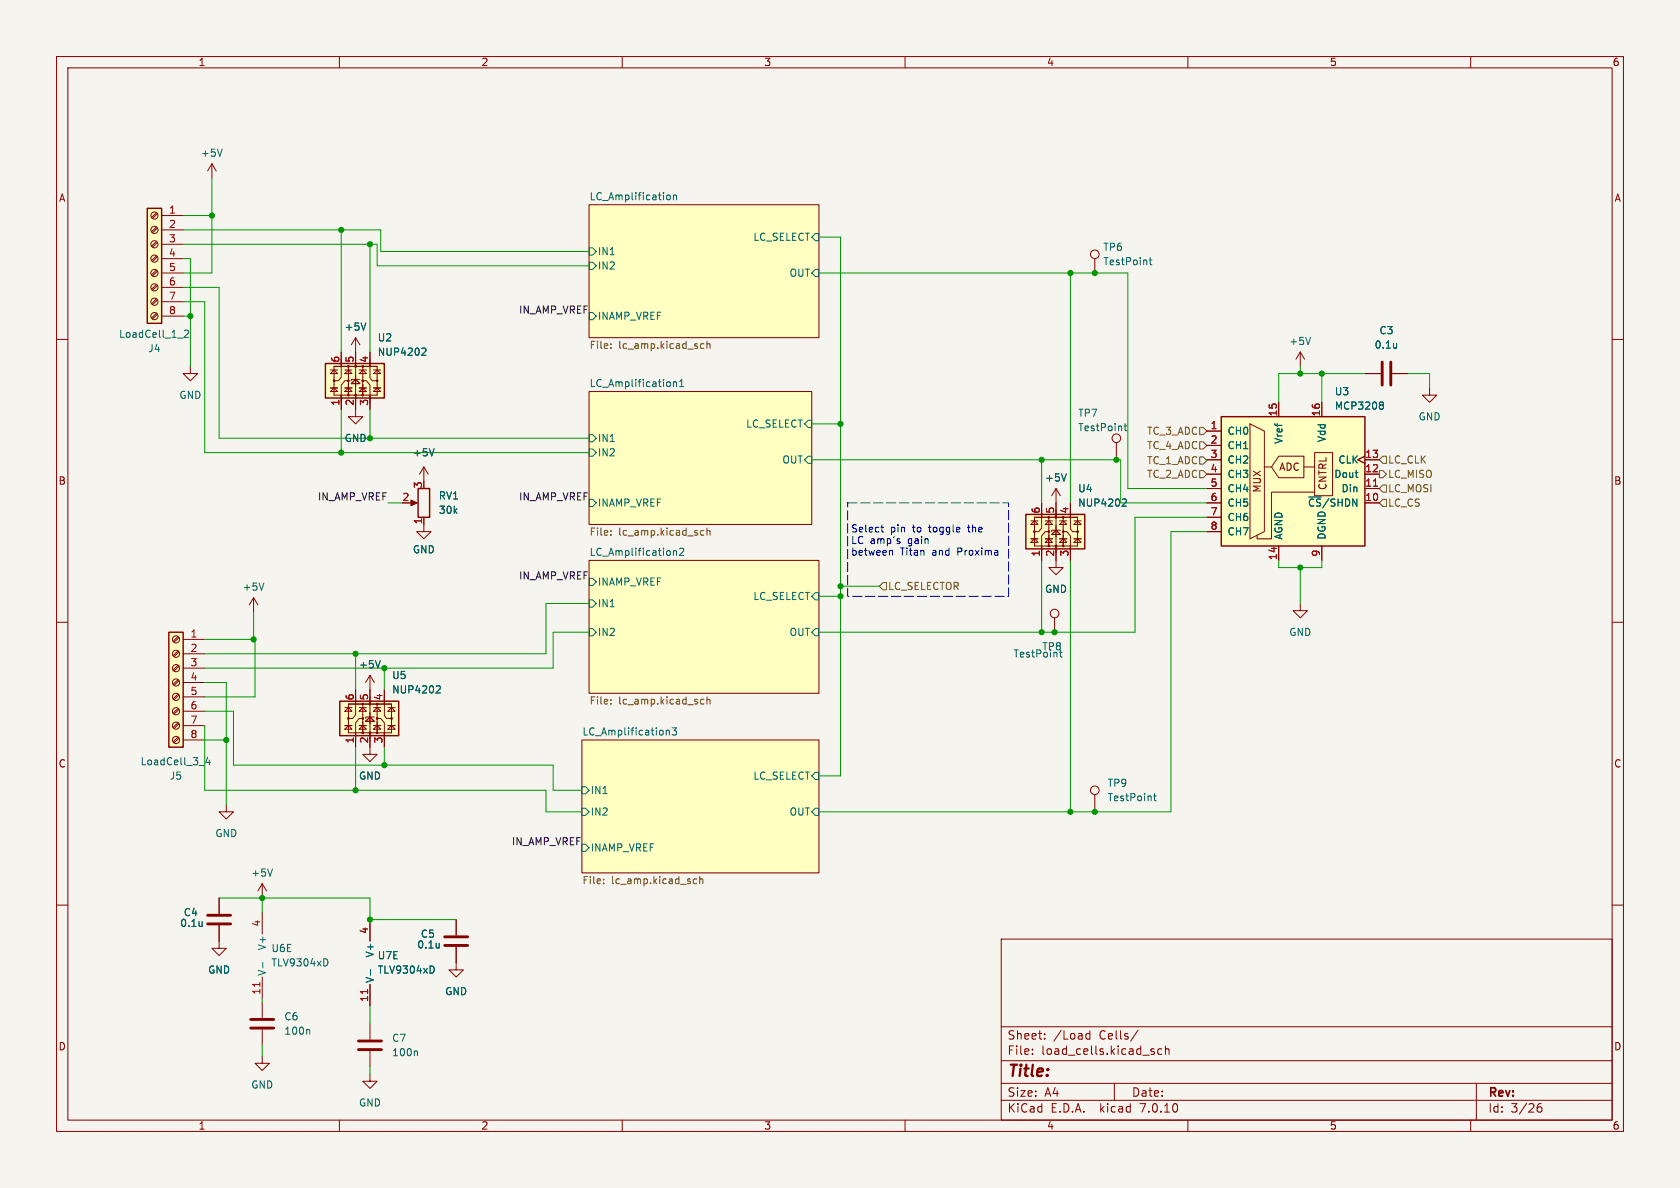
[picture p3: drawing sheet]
<svg xmlns="http://www.w3.org/2000/svg" width="297mm" height="210mm" viewBox="0 0 297 210" stroke-linecap="round" stroke-linejoin="round" font-family="sans-serif">
<path d="M0 0h297v210h-297z" fill="#f5f4ef" stroke="#f5f4ef" stroke-width=".18"/>
<g fill="none" stroke="#840000" stroke-width=".18">
<path d="M10 10h277v190h-277zM12 12h273v186h-273zM60 10v2M110 10v2M160 10v2M210 10v2M260 10v2M27.7 37.6l-.9 .8M27.8 37.8l-.8 .8M28.6 38.1h3.8M37.5 29l-.8 1.2M37.5 29v2.5"/>
<path d="M37.5 29l.7 1.2M104.1 36.2h40.7v23.5h-40.7zM10 60h2M27.7 55.4l-.9 .8M27.7 52.8l-.9 .9M27.7 50.3l-.9 .8M27.7 47.8l-.9 .8M27.7 45.2l-.9 .9M27.7 42.7l-.9 .8M27.7 40.1l-.9 .9M27.8 55.5l-.8 .9M27.8 53l-.8 .8"/>
<path d="M27.8 50.5l-.8 .8M27.8 47.9l-.8 .9M27.8 45.4l-.8 .8M27.8 42.8l-.8 .9M27.8 40.3l-.8 .8M28.6 40.6h3.8M28.6 43.2h3.8M28.6 45.7h3.8M28.6 48.3h3.8M28.6 50.8h3.8M28.6 53.3h3.8M28.6 55.9h3.8"/>
<path d="M62.9 59.7v14h1.2l-1.2 1.2-1.3-1.2h1.3M62.9 59.7l-.8 1.3M62.9 59.7l.7 1.3M193.5 45.7v2.6M285 60h2M33.7 64.8v1.2h1.2l-1.2 1.3-1.3-1.3h1.3M58.4 68.6h1.3M58.4 65.4h1.3M59.1 68.6l.6 .6h-1.3zM59.1 65.4l.6 .6h-1.3zM59.1 64.8h7.6v5.1h-7.6zM60.3 63.5v3.2l-.5 .6h-.9"/>
<path d="M60.3 62.2v2.6M60.3 69.9v2.5M61 68.6h1.2M61 65.4h1.2M61.6 67.3h-.6l-.7 .8v3M61.6 68.6l.6 .6h-1.2zM61.6 65.4l.6 .6h-1.2zM61.6 64.8v5.1M62.9 67.1l.7 .7h-1.5zM63.5 68.6h1.3M63.5 65.4h1.3M63.6 67.1h-1.5v.2"/>
<path d="M64 67.3h.8l.6 .8v3M64.1 68.6l.7 .6h-1.3zM64.1 65.4l.7 .6h-1.3zM64.1 64.8v5.1M65.4 63.5v3.3l.4 .5h.9M65.4 62.2v2.6M65.4 69.9v2.5M66 68.6h1.3M66 65.4h1.3M66.7 68.6l.6 .6h-1.3zM66.7 65.4l.6 .6h-1.3zM104.1 69.2h39.4v23.5h-39.4z"/>
<path d="M197.4 78.2v2.6M213.4 76.2h2.5M213.4 78.7h2.5M221 74.9l2.5 1.3v17.8l-2.5 1.3zM226.1 71.1v2.6M229.9 62.2l-.8 1.3M229.9 62.2v2.6M229.9 62.2l.7 1.3M233.7 71.1v2.6M241.3 66h2.8M246.1 66h2.8M252.7 68.6v1.3h1.3l-1.3 1.2-1.2-1.2h1.2"/>
<path d="M72.4 88.9h1M74.9 91.4v2.6h-1.2l1.2 1.3 1.3-1.3h-1.3M74.9 82.6l-.7 1.2M74.9 82.6v2.5M74.9 82.6l.8 1.2M104.1 99.1h40.7v23.5h-40.7zM182.2 95.3h1.3M182.2 92.1h1.3M182.9 95.3l.6 .6h-1.3zM182.9 92.1l.6 .6h-1.3zM182.9 91.4h7.6v5.1h-7.6zM184.1 90.2v3.1l-.5 .7h-.8"/>
<path d="M184.1 88.9v2.5M184.1 96.5v2.6M184.8 95.3h1.3M184.8 92.1h1.3M185.4 94h-.6l-.7 .7v3.1M185.4 95.3l.7 .6h-1.3zM185.4 92.1l.7 .6h-1.3zM185.4 91.4v5.1M186.7 93.7l.8 .8h-1.6zM186.7 86.4v13.9h1.3l-1.3 1.3-1.3-1.3h1.3M186.7 86.4l-.8 1.2M186.7 86.4l.8 1.2"/>
<path d="M187.3 95.3h1.3M187.3 92.1h1.3M187.5 93.7h-1.6v.3M187.8 94h.8l.6 .7v3.1M188 95.3l.6 .6h-1.3zM188 92.1l.6 .6h-1.3zM188 91.4v5.1M189.2 90.2v3.3l.4 .5h.9M189.2 88.9v2.5M189.2 96.5v2.6M189.9 95.3h1.2M189.9 92.1h1.2"/>
<path d="M190.5 95.3l.6 .6h-1.2zM190.5 92.1l.6 .6h-1.2zM213.4 88.9h2.5M213.4 86.4h2.5M213.4 83.8h2.5M213.4 81.3h2.5M213.4 91.4h2.5M213.4 94h2.5M223.5 82.6h1.3M226.1 80.6h4.4v3.9h-4.4l-1.3-1.9zM226.1 96.5v2.6M230.5 82.6h1.9"/>
<path d="M232.4 80h3.2v7.6h-3.2zM232.4 87h-7.6v8.3h-2.6v-.7M233.7 96.5v2.6M241.3 80.6l-1.3 .7 1.3 .6M241.3 88.9h2.5M241.3 86.4h2.5M241.3 83.8h2.5M241.3 81.3h2.5M10 110h2M31.5 117.6l-.9 .8M31.5 115.1l-.9 .8M31.5 112.5l-.9 .9"/>
<path d="M31.6 117.8l-.8 .8M31.6 115.2l-.8 .9M31.6 112.7l-.8 .8M32.4 113h3.8M32.4 115.6h3.8M32.4 118.1h3.8M44.8 105.7l-.7 1.2M44.8 105.7v2.5M44.8 105.7l.8 1.2M65.4 119.4v14h1.3l-1.3 1.2-1.3-1.2h1.3M65.4 119.4l-.8 1.3M65.4 119.4l.8 1.3"/>
<path d="M186.4 109.2v2.6M229.9 106.7v1.3h1.2l-1.2 1.2-1.3-1.2h1.3M285 110h2M31.5 130.3l-.9 .8M31.5 127.8l-.9 .8M31.5 125.2l-.9 .9M31.5 122.7l-.9 .8M31.5 120.1l-.9 .9M31.6 130.5l-.8 .8M31.6 127.9l-.8 .9M31.6 125.4l-.8 .8M31.6 122.9l-.8 .8"/>
<path d="M31.6 120.3l-.8 .9M32.4 128.3h3.8M32.4 120.7h3.8M32.4 123.2h3.8M32.4 125.7h3.8M32.4 130.8h3.8M61 128.3h1.2M61 125.1h1.2M61.6 128.3l.6 .6h-1.2zM61.6 125.1l.6 .6h-1.2zM61.6 124.5h7.6v5h-7.6zM62.9 123.2v3.2l-.5 .6h-.9"/>
<path d="M62.9 121.9v2.6M62.9 129.5v2.6M63.5 128.3h1.3M63.5 125.1h1.3M64.1 127h-.6l-.6 .8v3M64.1 128.3l.7 .6h-1.3zM64.1 125.1l.7 .6h-1.3zM64.1 124.5v5M65.4 126.7l.8 .8h-1.6zM66 128.3h1.3M66 125.1h1.3M66.2 126.7h-1.6v.3"/>
<path d="M66.5 127h.8l.6 .8v3M66.7 128.3l.6 .6h-1.3zM66.7 125.1l.6 .6h-1.3zM66.7 124.5v5M67.9 123.2v3.3l.4 .5h.9M67.9 121.9v2.6M67.9 129.5v2.6M68.6 125.7l.6-.6 .6 .6zM68.6 128.3h1.2M68.6 125.1h1.2M69.2 128.3l.6 .6h-1.2zM102.9 130.8h41.9v23.5h-41.9z"/>
<path d="M10 160h2M38.7 158.8v2.7M40 142.2v1.3h1.3l-1.3 1.3-1.3-1.3h1.3M46.4 156.2v2.6M46.4 156.2l-.8 1.3M46.4 156.2l.7 1.3M193.5 140.5v2.5M285 160h2M38.7 163.6v4h1.3l-1.3 1.3-1.2-1.3h1.2M46.4 161.3v3.8M46.4 172.7v3.8M46.4 177.2v2.8"/>
<path d="M65.4 162.6v3.8M65.4 174v3.8M80.6 167.4v4.1h1.3l-1.3 1.2-1.2-1.2h1.2M80.6 162.6v2.8M177 166h108v32h-108zM46.4 186.7v1.3h1.2l-1.2 1.2-1.3-1.2h1.3M46.4 182v2.8M60 198v2M65.4 189.9v1.2h1.3l-1.3 1.3-1.3-1.3h1.3M65.4 181v2.8M65.4 185.8v2.8M110 198v2"/>
<path d="M160 198v2M177 194.5h108M177 191.5h108M177 187.5h108M177 181.5h108M182.5 186.3v.1M182.5 185.5v.1M184.7 183.6v.1M184.7 182.8v.1M192 183.6l.2 .1 .5-.1M192.7 182.2v1.5M192.7 182.8l-.5-.1-.2 .1"/>
<path d="M197 191.5v3M201.2 182.1l-1.3 2M203.7 185.9l.3 .1 .1 .2-.2 .2h-.3M203.7 185.4l.3 .1M205.4 185.5l-.4-.1-.3 .3v.4l.1 .2h.6M206 185.5l.2-.1 .4 .1 .1 .9M206 184.9v1.5M210 198v2M260 198v2M261 191.5v6.5M271.7 196l.3-.3h.5l.1 .3v.3l-.3 .3h-.3l-.3-.3M272.5 195.1a.6 .6 0 0 0-.8 .6"/>
<circle cx="27.3" cy="38.1" r=".63"/>
<circle cx="27.3" cy="40.6" r=".63"/>
<circle cx="27.3" cy="43.2" r=".63"/>
<circle cx="27.3" cy="45.7" r=".63"/>
<circle cx="27.3" cy="55.9" r=".63"/>
<circle cx="27.3" cy="53.3" r=".63"/>
<circle cx="27.3" cy="50.8" r=".63"/>
<circle cx="27.3" cy="48.3" r=".63"/>
<circle cx="193.5" cy="45" r=".76"/>
<circle cx="59.1" cy="67.3" r=".13"/>
<circle cx="61.6" cy="64.8" r=".13"/>
<circle cx="61.6" cy="69.9" r=".13"/>
<circle cx="61.6" cy="67.3" r=".13"/>
<circle cx="62.9" cy="69.9" r=".13"/>
<circle cx="62.9" cy="64.8" r=".13"/>
<circle cx="64.1" cy="67.3" r=".13"/>
<circle cx="64.1" cy="64.8" r=".13"/>
<circle cx="64.1" cy="69.9" r=".13"/>
<circle cx="66.7" cy="67.3" r=".13"/>
<circle cx="197.4" cy="77.5" r=".76"/>
<circle cx="182.9" cy="94" r=".13"/>
<circle cx="185.4" cy="96.5" r=".13"/>
<circle cx="185.4" cy="94" r=".13"/>
<circle cx="185.4" cy="91.4" r=".13"/>
<circle cx="186.7" cy="96.5" r=".13"/>
<circle cx="186.7" cy="91.4" r=".13"/>
<circle cx="188" cy="91.4" r=".13"/>
<circle cx="188" cy="94" r=".13"/>
<circle cx="188" cy="96.5" r=".13"/>
<circle cx="190.5" cy="94" r=".13"/>
<circle cx="31.1" cy="118.1" r=".63"/>
<circle cx="31.1" cy="115.6" r=".63"/>
<circle cx="31.1" cy="113" r=".63"/>
<circle cx="186.4" cy="108.5" r=".76"/>
<circle cx="31.1" cy="120.6" r=".63"/>
<circle cx="31.1" cy="125.7" r=".63"/>
<circle cx="31.1" cy="123.2" r=".63"/>
<circle cx="31.1" cy="130.8" r=".63"/>
<circle cx="31.1" cy="128.3" r=".63"/>
<circle cx="61.6" cy="127" r=".13"/>
<circle cx="64.1" cy="127" r=".13"/>
<circle cx="64.1" cy="129.5" r=".13"/>
<circle cx="64.1" cy="124.5" r=".13"/>
<circle cx="65.4" cy="129.5" r=".13"/>
<circle cx="65.4" cy="124.5" r=".13"/>
<circle cx="66.7" cy="129.5" r=".13"/>
<circle cx="66.7" cy="127" r=".13"/>
<circle cx="66.7" cy="124.5" r=".13"/>
<circle cx="69.2" cy="127" r=".13"/>
<circle cx="193.5" cy="139.7" r=".76"/>
</g>
<g fill="#ffffc2" stroke="#ffffc2" stroke-width=".18">
<path d="M104.1 99.1h40.7v23.5h-40.7z"/>
<path d="M102.9 130.8h41.9v23.5h-41.9z"/>
<path d="M104.1 36.2h40.7v23.5h-40.7z"/>
<path d="M104.1 69.2h39.4v23.5h-39.4z"/>
<path d="M60.1 124h10.4v6h-10.4z"/>
<path d="M57.5 64.3h10.4v6.1h-10.4z"/>
<path d="M215.9 73.7h25.4v22.8h-25.4z"/>
<path d="M26 36.8h2.6v20.4h-2.6z"/>
<path d="M181.4 90.9h10.4v6.1h-10.4z"/>
<path d="M29.8 111.8h2.6v20.3h-2.6z"/>
</g>
<g fill="none" stroke="#006464" stroke-width=".18">
<path d="M39.3 26.4l-.4 1.2M117.9 34.6l.4-.1 .2 .2-.1 .6h-.3l-.2-.1M119.1 34.5v.8M119.1 34.6l.1-.1h.3l.1 .8M32.6 58.5l.5-.1 .2 .3-.8 .9h.8M64.7 57.1l-.4 1.3M104.1 46.4h.7l.6 .6-.6 .6h-.7zM104.1 43.8h.7l.6 .7-.6 .6h-.7zM104.1 55.2h.7l.6 .7-.6 .6h-.7zM144.1 47.6h.7v1.3h-.7l-.6-.6zM144.1 41.3h.7v1.2h-.7l-.6-.6zM203.2 46h.4"/>
<path d="M203.3 45.5v1.1l.3 .2M231.7 59.6l-.4 1.3M74.8 61.5l.4 .1 .1 .3-.8 .9h.8M76.7 79.3l-.4 1.3M104.1 79.4h.7l.6 .6-.6 .6h-.7zM104.1 76.8h.7l.6 .7-.6 .6h-.7zM119.1 67.5v.8M119.1 67.6l.1-.1 .3 .1 .1 .7M120.1 68.3h.8M120.1 67.4l.4-.3v1.2M142.9 74.3h.6v1.3h-.6l-.7-.7zM198.7 75.3h.5"/>
<path d="M198.9 74.9v1.1l.3 .1M244.1 71.1h.2l.3 .2-.3 .3M244.1 71.6h.2M244.3 71.6l.3 .3v.2l-.1 .2h-.4M246.9 60.7v.8M246.9 61.4l-.1 .1M104.1 88.3h.7l.6 .6-.6 .6h-.7zM119.1 97.3v.9M119.1 97.5l.1-.2 .3 .1 .1 .8M120.1 97l.5-.1 .3 .4-.8 .9h.8M142.9 80.6h.6v1.3h-.6l-.7-.6zM188.5 83.8l-.4 1.2"/>
<path d="M198.6 88.2l.4 .1 .1 .3-.7 .9h.7M46.6 103.1l-.4 1.2M67.2 116.8l-.4 1.3M104.1 111.1h.7l.6 .7-.6 .6h-.7zM104.1 106h.7l.6 .7-.6 .6h-.7zM104.1 102.2h.7l.6 .7-.6 .6h-.7zM144.1 111.1h.7v1.3h-.7l-.6-.6zM144.1 104.8h.7v1.2h-.7l-.6-.6zM187.5 114.9v1.1l.3 .1M36.7 133.9l-.3 .9h.8M37 134.4v.8M77.3 121.2l.4 .1 .2 .3-.8 .9h.8"/>
<path d="M102.9 139.1h.6l.6 .6-.6 .6h-.6zM117.8 129.1v.8M117.8 129.2l.2-.1h.3v.8M118.8 128.7h.8l-.4 .4 .3 .2v.5l-.1 .1-.6-.1M144.1 136.5h.7v1.3h-.7l-.6-.6zM48.2 153.6l-.5 1.3M102.9 142.9h.6l.6 .6-.6 .6h-.6zM102.9 149.2h.6l.6 .7-.6 .6h-.6zM144.1 142.9h.7v1.2h-.7l-.6-.6zM203.9 140.7h.5M204.1 140.3v1.1l.3 .1M35.7 162.9v.9"/>
<path d="M35.7 163.7h.1M46.5 170.1v1M57.7 169.6l.3 .4-.3 .7M65.5 171.4v1M76.5 170.8l.3 .5-.3 .7M77.6 166.7v.9M77.6 167.5h.1M54.6 182l.2 .2v.6M73.6 185.8l.2 .2v.6"/>
</g>
<g fill="none" stroke="#725600" stroke-width=".18">
<path d="M108 60.8v.1M108 61.5v.1M123.9 61.5l.2 .1 .3-.1M124.4 60.8h-.3l-.2 .1M125 60.3v1.3M125 60.9l.2-.1h.3v.8M212.1 75.6h.6l.7 .6-.7 .6h-.6zM212.1 78.1h.6l.7 .6-.7 .7h-.6zM108 93.8v.2M108 94.5v.1M123.9 94.5l.2 .1h.3M124.4 93.8h-.3l-.2 .1"/>
<path d="M125 93.3v1.3M125 93.9l.2-.1h.3v.8M212.1 83.2h.6l.7 .6-.7 .7h-.6zM212.1 80.8h.6l.7 .6-.7 .6h-.6zM243.8 83.2h.7l.6 .6-.6 .7h-.7zM244.5 80.6h.6v1.3h-.6l-.7-.6zM244.5 88.3h.6v1.2h-.6l-.7-.6zM244.5 85.7h.6v1.3h-.6l-.7-.6zM156.1 103h.6v1.3h-.6l-.7-.7zM108 124.3v.2M108 123.7v.1M123.9 124.3l.2 .2 .3-.1"/>
<path d="M124.4 123.7l-.3-.1-.2 .1M125 123.7l.2-.1 .3 .1v.8M125 123.2v1.3M106.7 156.1v.1M106.7 155.4v.1M122.6 156.1l.2 .1h.4M123.2 155.4h-.4l-.2 .1M123.7 155.5l.2-.1h.3l.1 .8M123.7 154.9v1.3"/>
</g>
<path d="M242.8 85.9h.7M45.9 173.7v.7M65 174.9v.8" fill="none" stroke="#a90000" stroke-width=".18"/>
<path d="M26 36.8h2.6v20.4h-2.6zM57.5 64.3h10.4v6.1h-10.4zM215.9 73.7h25.4v22.8h-25.4zM73.9 86.4h2v5h-2zM181.4 90.9h10.4v6.1h-10.4zM29.8 111.8h2.6v20.3h-2.6zM60.1 124h10.4v6h-10.4z" fill="none" stroke="#840000" stroke-width=".25"/>
<path d="M244.3 64v4.1M245.9 64v4.1M36.7 161.8h4.1M36.7 163.3h4.1M78.6 165.6h4.1M78.6 167.1h4.1M44.3 180.2h4.1M44.3 181.7h4.1M63.4 184h4M63.4 185.5h4" fill="none" stroke="#840000" stroke-width=".51"/>
<path d="M72.6 88.4l1.2 .5-1.2 .5z" fill="#840000" stroke="#840000" stroke-width=".18"/>
<path d="M155.7 93.2h.5M155.9 92.8v1.1l.3 .1M157.4 97.3l.4 .2v.6M158.9 95.7l.2 .2-.2 .2M158.9 95.2l.2 .1" fill="none" stroke="#0000c2" stroke-width=".18"/>
<path d="M149.9 88.9h28.4v16.5h-28.4v-16.5" fill="none" stroke="#0000c2" stroke-width=".18" stroke-dasharray="1.7 .6"/>
<g fill="none" stroke="#009600" stroke-width=".18">
<path d="M32.4 38.1h5.1M37.5 31.5v16.8h-5.1M32.4 40.6h34.9v3.9h36.8M32.4 43.2h34.3v3.8h37.4M32.4 55.9h1.3M32.4 45.7h1.3v19.1M32.4 53.3h3.8v26.7h67.9M32.4 50.8h6.3v26.7h65.4M60.3 40.6v21.6M65.4 43.2v19M144.8 48.3h54.6v38.1h14M144.8 41.9h3.8v95.3h-3.8"/>
<path d="M189.2 48.3v40.6M60.3 72.4v7.6M65.4 72.4v5.1M143.5 74.9h5.1M229.9 64.8v1.2M233.7 66v5.1M241.3 66h-15.2v5.1M248.9 66h3.8v2.6M68.6 88.9h2.5M143.5 81.3h54.6v7.6h15.3M184.1 81.3v7.6M184.1 99.1v12.7"/>
<path d="M189.2 99.1v44.4M197.4 80.8v.5M213.4 91.4h-12.7v20.4h-55.9M213.4 94h-6.4v49.5h-62.2M213.4 81.3v.1M226.1 99.1v1.2h7.6v-1.2M36.2 113h8.9v10.2h-8.9M44.8 108.2v4.8M62.9 115.6v6.3M67.9 118.1v3.8M104.1 111.8h-6.3v6.3h-61.6M104.1 106.7h-7.6v8.9h-60.3"/>
<path d="M144.8 105.4h3.8M148.6 103.6h6.8M229.9 100.3v6.4M36.2 128.3v11.4h60.3v3.8h6.4M36.2 125.7h5.1v9.6h56.5v4.4h5.1M36.2 120.7h3.8v21.5M36.2 130.8h3.8M62.9 132.1v7.6M67.9 132.1v3.2M38.7 158.8h26.7v3.8h15.2M46.4 158.8v2.5M193.5 143v.5"/>
<path d="M46.4 176.5v.7M65.4 177.8v3.2M46.4 184.8v1.9M65.4 188.6v1.3"/>
</g>
<g fill="#009600" stroke="#009600" stroke-width=".18">
<circle cx="62.9" cy="139.7" r=".46"/>
<circle cx="67.9" cy="135.3" r=".46"/>
<circle cx="46.4" cy="158.8" r=".46"/>
<circle cx="65.4" cy="162.6" r=".46"/>
<circle cx="229.9" cy="100.3" r=".46"/>
<circle cx="229.9" cy="66" r=".46"/>
<circle cx="233.7" cy="66" r=".46"/>
<circle cx="197.4" cy="81.3" r=".46"/>
<circle cx="193.5" cy="48.3" r=".46"/>
<circle cx="189.2" cy="48.3" r=".46"/>
<circle cx="37.5" cy="38.1" r=".46"/>
<circle cx="60.3" cy="40.6" r=".46"/>
<circle cx="33.7" cy="55.9" r=".46"/>
<circle cx="65.4" cy="43.2" r=".46"/>
<circle cx="148.6" cy="103.6" r=".46"/>
<circle cx="189.2" cy="143.5" r=".46"/>
<circle cx="193.5" cy="143.5" r=".46"/>
<circle cx="148.6" cy="74.9" r=".46"/>
<circle cx="186.4" cy="111.8" r=".46"/>
<circle cx="148.6" cy="105.4" r=".46"/>
<circle cx="184.1" cy="111.8" r=".46"/>
<circle cx="184.1" cy="81.3" r=".46"/>
<circle cx="62.9" cy="115.6" r=".46"/>
<circle cx="44.8" cy="113" r=".46"/>
<circle cx="67.9" cy="118.1" r=".46"/>
<circle cx="40" cy="130.8" r=".46"/>
<circle cx="65.4" cy="77.5" r=".46"/>
<circle cx="60.3" cy="80" r=".46"/>
</g>
<text font-size="2.8" fill="#840000" x="178" y="190.9">Title:</text>
<g font-size="2.1" fill="#840000">
<text x="178" y="184">Sheet:</text>
<text x="186.2" y="184">/Load</text>
<text x="194.4" y="184">Cells/</text>
<text x="178" y="186.7">File:</text>
<text x="184.1" y="186.7">load_cells.kicad_sch</text>
<text x="178" y="196.9">KiCad</text>
<text x="178" y="194.1">Size:</text>
<text x="184.7" y="194.1">A4</text>
<text x="185.7" y="196.9">E.D.A.</text>
<text x="194.6" y="196.9">kicad</text>
<text x="200" y="194.1">Date:</text>
<text x="201.8" y="196.9">7.0.10</text>
<text x="263" y="194.3">Rev:</text>
<text x="263" y="196.9">Id:</text>
<text x="267.1" y="196.9">3/26</text>
</g>
<g font-size="1.8" fill="#840000">
<text x="35" y="11.9">1</text>
<text x="85" y="11.9">2</text>
<text x="135" y="11.9">3</text>
<text x="185" y="11.9">4</text>
<text x="235" y="11.9">5</text>
<text x="285" y="11.9">6</text>
<text x="10.3" y="35.9">A</text>
<text x="285.3" y="35.9">A</text>
<text x="226" y="83.4">ADC</text>
<text x="10.3" y="85.9">B</text>
<text x="223.1" y="87.2" transform="rotate(-90 223.1 87.2)">MUX</text>
<text x="234.7" y="86.7" transform="rotate(-90 234.7 86.7)">CNTRL</text>
<text x="285.3" y="85.9">B</text>
<text x="10.3" y="135.9">C</text>
<text x="285.3" y="135.9">C</text>
<text x="10.3" y="185.9">D</text>
<text x="285.3" y="185.9">D</text>
<text x="35" y="199.9">1</text>
<text x="85" y="199.9">2</text>
<text x="135" y="199.9">3</text>
<text x="185" y="199.9">4</text>
<text x="235" y="199.9">5</text>
<text x="285" y="199.9">6</text>
</g>
<g font-size="1.8" fill="#006464">
<text x="35.4" y="27.9">+5V</text>
<text x="104.1" y="35.5">LC_Amplification</text>
<text x="105.6" y="47.9">IN2</text>
<text x="105.6" y="45.3">IN1</text>
<text x="133.1" y="42.8">LC_SELECT</text>
<text x="195" y="44.6">TP6</text>
<text x="195" y="47.1">TestPoint</text>
<text x="139.5" y="49.1">OUT</text>
<text x="20.9" y="59.9">LoadCell_1_2</text>
<text x="60.8" y="58.6">+5V</text>
<text x="105.6" y="56.7">INAMP_VREF</text>
<text x="243.8" y="59.3">C3</text>
<text x="26.1" y="62.5">J4</text>
<text x="66.7" y="60.6">U2</text>
<text x="66.7" y="63.1">NUP4202</text>
<text x="227.8" y="61.2">+5V</text>
<text x="242.9" y="61.8">0.1u</text>
<text x="31.6" y="70.7">GND</text>
<text x="104.1" y="68.5">LC_Amplification1</text>
<text x="235.9" y="70.1">U3</text>
<text x="131.8" y="75.8">LC_SELECT</text>
<text x="190.5" y="73.9">TP7</text>
<text x="190.5" y="76.4">TestPoint</text>
<text x="216.9" y="77.1">CH0</text>
<text x="235.9" y="72.6">MCP3208</text>
<text x="250.7" y="74.5">GND</text>
<text x="60.8" y="78.3">GND</text>
<text x="72.9" y="80.9">+5V</text>
<text x="105.6" y="80.9">IN2</text>
<text x="105.6" y="78.3">IN1</text>
<text x="138.2" y="82.1">OUT</text>
<text x="216.9" y="79.6">CH1</text>
<text x="216.9" y="82.1">CH2</text>
<text x="226.9" y="78.6" transform="rotate(-90 226.9 78.6)">Vref</text>
<text x="234.5" y="78.3" transform="rotate(-90 234.5 78.3)">Vdd</text>
<text x="236.5" y="82.1">CLK</text>
<text x="77.5" y="88.5">RV1</text>
<text x="105.6" y="89.8">INAMP_VREF</text>
<text x="184.7" y="85.3">+5V</text>
<text x="190.5" y="87.2">U4</text>
<text x="190.5" y="89.8">NUP4202</text>
<text x="216.9" y="84.7">CH3</text>
<text x="216.9" y="87.2">CH4</text>
<text x="216.9" y="89.8">CH5</text>
<text x="231.1" y="89.8">~{CS}/SHDN</text>
<text x="235.8" y="84.7">Dout</text>
<text x="237.1" y="87.2">Din</text>
<text x="77.5" y="91">30k</text>
<text x="216.9" y="92.3">CH6</text>
<text x="216.9" y="94.8">CH7</text>
<text x="226.9" y="95.5" transform="rotate(-90 226.9 95.5)">AGND</text>
<text x="234.5" y="95.5" transform="rotate(-90 234.5 95.5)">DGND</text>
<text x="72.9" y="98">GND</text>
<text x="104.1" y="98.3">LC_Amplification2</text>
<text x="42.8" y="104.6">+5V</text>
<text x="105.6" y="107.5">IN1</text>
<text x="105.6" y="103.7">INAMP_VREF</text>
<text x="133.1" y="106.3">LC_SELECT</text>
<text x="184.7" y="105">GND</text>
<text x="105.6" y="112.6">IN2</text>
<text x="139.5" y="112.6">OUT</text>
<text x="227.8" y="112.6">GND</text>
<text x="63.4" y="118.3">+5V</text>
<text x="179.1" y="116.4">TestPoint</text>
<text x="184.2" y="115.2">TP8</text>
<text x="69.2" y="120.2">U5</text>
<text x="69.2" y="122.8">NUP4202</text>
<text x="102.9" y="130.1">LC_Amplification3</text>
<text x="24.8" y="135.5">LoadCell_3_4</text>
<text x="29.9" y="138">J5</text>
<text x="63.4" y="138">GND</text>
<text x="104.3" y="140.6">IN1</text>
<text x="133.1" y="138">LC_SELECT</text>
<text x="195.7" y="139.3">TP9</text>
<text x="195.7" y="141.8">TestPoint</text>
<text x="38" y="148.2">GND</text>
<text x="104.3" y="144.4">IN2</text>
<text x="139.5" y="144.4">OUT</text>
<text x="44.3" y="155.2">+5V</text>
<text x="104.3" y="150.7">INAMP_VREF</text>
<text x="31.8" y="164.1">0.1u</text>
<text x="32.4" y="162.2">C4</text>
<text x="73.7" y="167.9">0.1u</text>
<text x="74.3" y="166">C5</text>
<text x="36.7" y="172.3">GND</text>
<text x="47.2" y="172.6" transform="rotate(-90 47.2 172.6)">V-</text>
<text x="47.2" y="168.1" transform="rotate(-90 47.2 168.1)">V+</text>
<text x="47.9" y="168.5">U6E</text>
<text x="47.9" y="171">TLV9304xD</text>
<text x="66.3" y="173.9" transform="rotate(-90 66.3 173.9)">V-</text>
<text x="66.3" y="169.4" transform="rotate(-90 66.3 169.4)">V+</text>
<text x="66.7" y="169.8">U7E</text>
<text x="66.7" y="172.3">TLV9304xD</text>
<text x="78.6" y="176.1">GND</text>
<text x="50.2" y="180.6">C6</text>
<text x="50.2" y="183.1">100n</text>
<text x="69.2" y="184.4">C7</text>
<text x="69.2" y="186.9">100n</text>
<text x="44.3" y="192.6">GND</text>
<text x="63.4" y="195.8">GND</text>
</g>
<g font-size="1.8" fill="#a90000">
<text x="29.8" y="37.8">1</text>
<text x="29.8" y="40.4">2</text>
<text x="29.8" y="42.9">3</text>
<text x="29.8" y="45.5">4</text>
<text x="29.8" y="48">5</text>
<text x="29.8" y="50.5">6</text>
<text x="29.8" y="53.1">7</text>
<text x="29.8" y="55.6">8</text>
<text x="60.1" y="64.2" transform="rotate(-90 60.1 64.2)">6</text>
<text x="62.6" y="64.2" transform="rotate(-90 62.6 64.2)">5</text>
<text x="65.2" y="64.2" transform="rotate(-90 65.2 64.2)">4</text>
<text x="60.1" y="71.8" transform="rotate(-90 60.1 71.8)">1</text>
<text x="62.6" y="71.8" transform="rotate(-90 62.6 71.8)">2</text>
<text x="65.2" y="71.8" transform="rotate(-90 65.2 71.8)">3</text>
<text x="213.9" y="75.9">1</text>
<text x="225.8" y="73.7" transform="rotate(-90 225.8 73.7)">15</text>
<text x="233.4" y="73.7" transform="rotate(-90 233.4 73.7)">16</text>
<text x="213.9" y="78.5">2</text>
<text x="213.9" y="81">3</text>
<text x="213.9" y="83.6">4</text>
<text x="241.3" y="83.6">12</text>
<text x="241.3" y="81">13</text>
<text x="71" y="88.6">2</text>
<text x="74.7" y="86.4" transform="rotate(-90 74.7 86.4)">3</text>
<text x="213.9" y="86.1">5</text>
<text x="213.9" y="88.6">6</text>
<text x="241.3" y="88.6">10</text>
<text x="241.3" y="86.1">11</text>
<text x="74.7" y="92.8" transform="rotate(-90 74.7 92.8)">1</text>
<text x="183.9" y="90.9" transform="rotate(-90 183.9 90.9)">6</text>
<text x="186.4" y="90.9" transform="rotate(-90 186.4 90.9)">5</text>
<text x="189" y="90.9" transform="rotate(-90 189 90.9)">4</text>
<text x="213.9" y="91.2">7</text>
<text x="213.9" y="93.7">8</text>
<text x="183.9" y="98.5" transform="rotate(-90 183.9 98.5)">1</text>
<text x="186.4" y="98.5" transform="rotate(-90 186.4 98.5)">2</text>
<text x="189" y="98.5" transform="rotate(-90 189 98.5)">3</text>
<text x="225.8" y="99.1" transform="rotate(-90 225.8 99.1)">14</text>
<text x="233.4" y="98.5" transform="rotate(-90 233.4 98.5)">9</text>
<text x="33.6" y="112.8">1</text>
<text x="33.6" y="115.3">2</text>
<text x="33.6" y="117.9">3</text>
<text x="33.6" y="120.4">4</text>
<text x="33.6" y="122.9">5</text>
<text x="33.6" y="125.5">6</text>
<text x="62.6" y="123.9" transform="rotate(-90 62.6 123.9)">6</text>
<text x="65.2" y="123.9" transform="rotate(-90 65.2 123.9)">5</text>
<text x="67.7" y="123.9" transform="rotate(-90 67.7 123.9)">4</text>
<text x="33.6" y="128">7</text>
<text x="33.6" y="130.6">8</text>
<text x="62.6" y="131.5" transform="rotate(-90 62.6 131.5)">1</text>
<text x="65.2" y="131.5" transform="rotate(-90 65.2 131.5)">2</text>
<text x="67.7" y="131.5" transform="rotate(-90 67.7 131.5)">3</text>
<text x="46.1" y="163.9" transform="rotate(-90 46.1 163.9)">4</text>
<text x="65.2" y="165.2" transform="rotate(-90 65.2 165.2)">4</text>
<text x="46.1" y="175.9" transform="rotate(-90 46.1 175.9)">11</text>
<text x="65.2" y="177.2" transform="rotate(-90 65.2 177.2)">11</text>
</g>
<g font-size="1.8" fill="#0f0f0f">
<text x="91.7" y="55.5">IN_AMP_VREF</text>
<text x="56.1" y="88.6">IN_AMP_VREF</text>
<text x="91.7" y="88.6">IN_AMP_VREF</text>
<text x="91.7" y="102.5">IN_AMP_VREF</text>
<text x="90.4" y="149.5">IN_AMP_VREF</text>
</g>
<g font-size="1.8" fill="#725600">
<text x="104.1" y="62">File:</text>
<text x="109.4" y="62">lc_amp.kicad_sch</text>
<text x="202.7" y="77.1">TC_3_ADC</text>
<text x="202.7" y="82.3">TC_1_ADC</text>
<text x="202.7" y="79.6">TC_4_ADC</text>
<text x="245.3" y="82.1">LC_CLK</text>
<text x="202.7" y="84.7">TC_2_ADC</text>
<text x="245.3" y="89.8">LC_CS</text>
<text x="245.3" y="84.7">LC_MISO</text>
<text x="245.3" y="87.2">LC_MOSI</text>
<text x="104.1" y="95">File:</text>
<text x="109.4" y="95">lc_amp.kicad_sch</text>
<text x="156.9" y="104.5">LC_SELECTOR</text>
<text x="104.1" y="124.9">File:</text>
<text x="109.4" y="124.9">lc_amp.kicad_sch</text>
<text x="102.9" y="156.6">File:</text>
<text x="108.1" y="156.6">lc_amp.kicad_sch</text>
</g>
<g font-size="1.8" fill="#0000c2">
<text x="150.4" y="94.2">Select</text>
<text x="157.4" y="94.2">pin</text>
<text x="161.5" y="94.2">to</text>
<text x="164.5" y="94.2">toggle</text>
<text x="171.6" y="94.2">the</text>
<text x="150.4" y="96.3">LC amp's</text>
<text x="150.4" y="98.3">between</text>
<text x="159.2" y="98.3">Titan</text>
<text x="160.6" y="96.3">gain</text>
<text x="164.9" y="98.3">and</text>
<text x="169.5" y="98.3">Proxima</text>
</g>
</svg>
